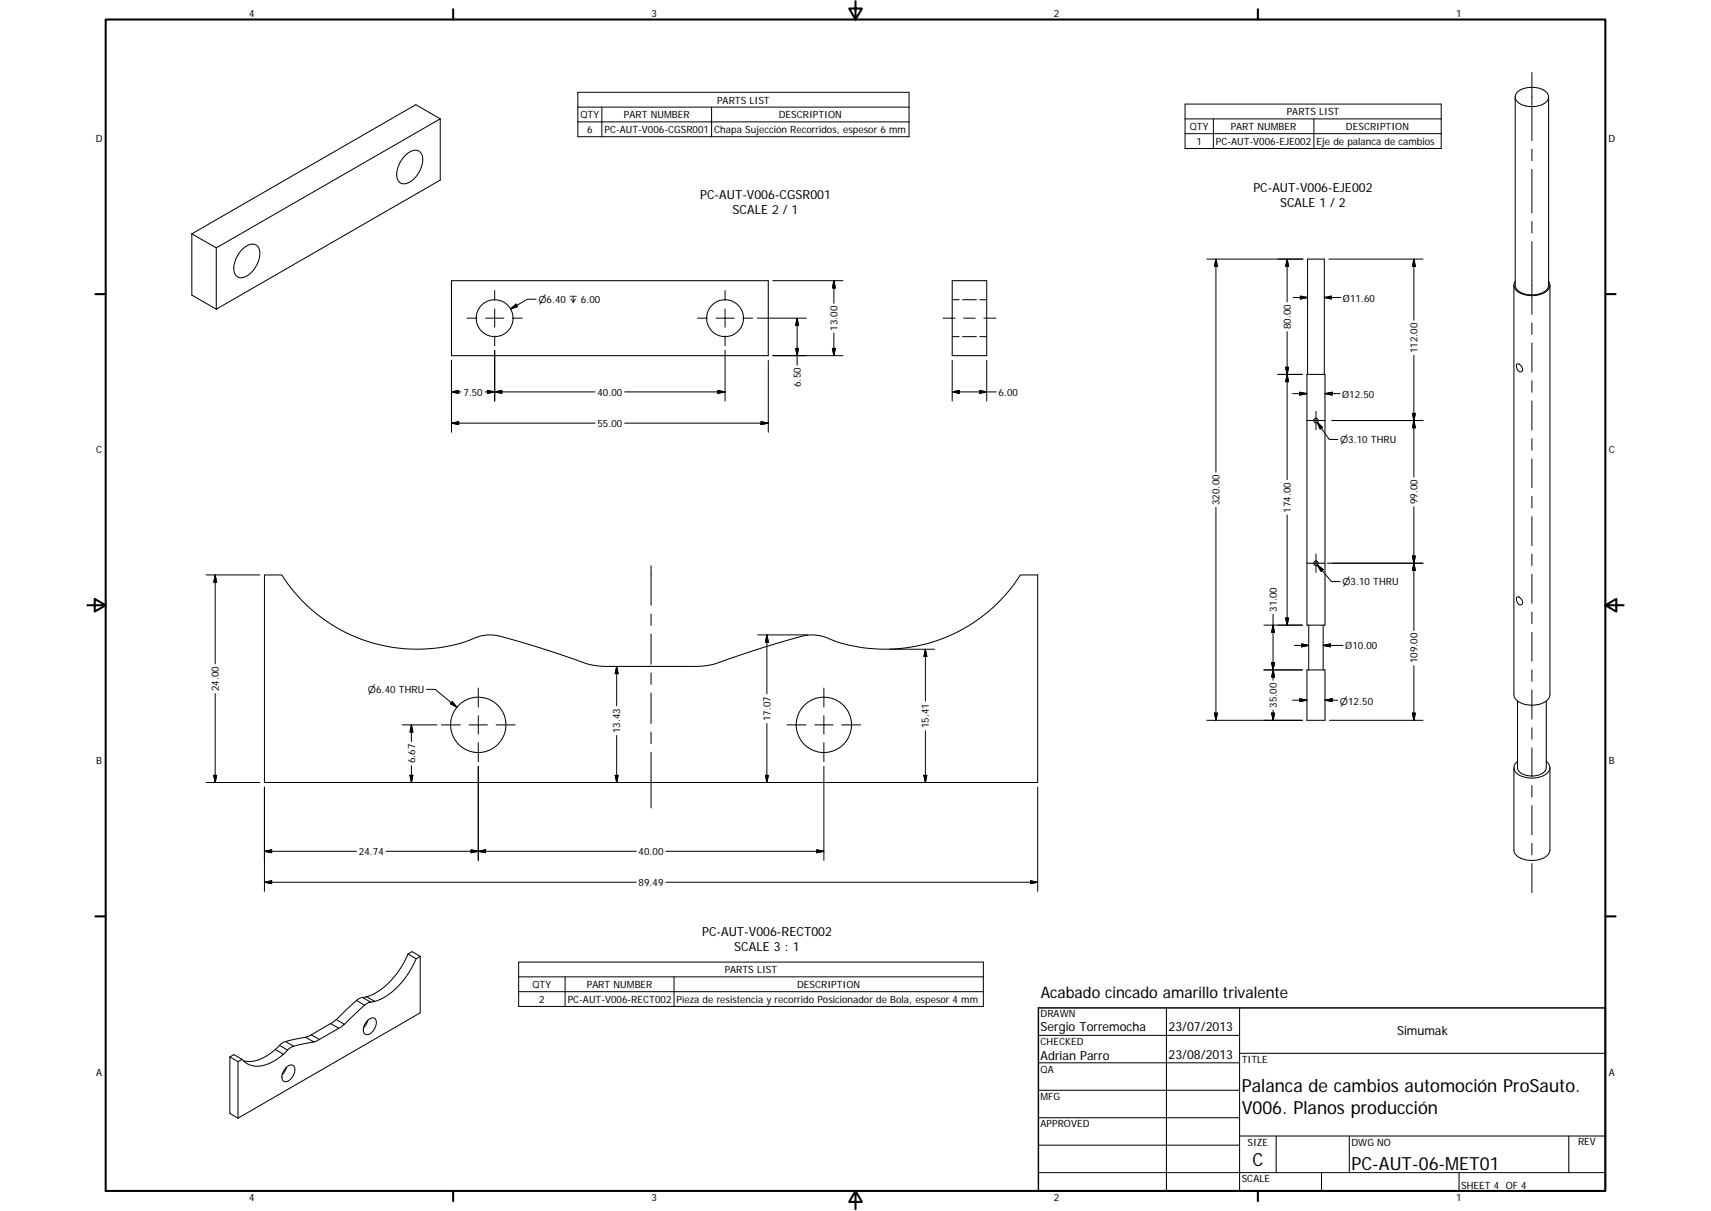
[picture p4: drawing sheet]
<svg xmlns="http://www.w3.org/2000/svg" width="594mm" height="420mm" viewBox="0 0 594 420" stroke-linecap="round" stroke-linejoin="round" font-family="sans-serif">
<g fill="none" stroke="#000" stroke-width=".36">
<path d="M526.1 33.6v65.4a4.6 4.6 0 0 0 4.9 3.3 6 6 0 0 0 6.7-3v-65.7M526.9 31.9a8.2 8.2 0 0 1 10.4 .5 2.52 2.52 0 0 1-1.5 3.7 8.2 8.2 0 0 1-9.3-1.2 2.16 2.16 0 0 1 .4-3zM140.9 53.8a3.7 3.7 0 0 1 5-1 6.3 6.3 0 0 1-.6 7.2 5.9 5.9 0 0 1-5.9 3.6 3.9 3.9 0 0 1-1.3-5.2 10 10 0 0 1 2.8-4.6zM152.9 41.2l-8.5-4.9-77.8 44.8M152.9 41.2v21.3l-77.8 44.8M152.9 41.2l-77.8 44.8M66.6 81.1v21.3l8.5 4.9M66.6 81.1l8.5 4.9M75.1 86v21.3M83.9 86.8a4.4 4.4 0 0 1 5.2-1.7 5.4 5.4 0 0 1 .3 6.4 7 7 0 0 1-6.3 4.8 3.5 3.5 0 0 1-1.7-4.8 10.7 10.7 0 0 1 2.5-4.7zM156.8 97.4h110v26h-110zM330.6 97.4h12v26h-12z"/>
<path d="M525.6 99v142a4.9 4.9 0 0 0 5.1 3.6 7.1 7.1 0 0 0 7.3-2.9l.2-142.7M526.1 97.6a2.95 2.95 0 0 0 2.3 4.4 8.6 8.6 0 0 0 9.2-1.6 2.16 2.16 0 0 0 .1-2.8M330.6 116.8h2.4M330.6 104h2.4M334.2 116.8h4.8M334.2 104h4.8M340.2 116.8h2.4M340.2 104h2.4M453.8 129.9h6.3v87h-6.3zM454 129.9v-40h5.8v40M526.7 126.3a1.74 1.74 0 0 1 1.6 2.6 1.78 1.78 0 0 1-1.6-2.6zM91.8 199.5h6a55.5 55.5 0 0 0 68.8 21.2 13.5 13.5 0 0 1 7.1 .1 412.8 412.8 0 0 1 31 9.7l5.9 .7h30.9l3.6-.2a26.2 26.2 0 0 0 7.7-2.3 286.6 286.6 0 0 1 27.3-8.3 15.7 15.7 0 0 1 9.5 1.9 55.6 55.6 0 0 0 64.7-22.8h6v72h-268.5z"/>
<path d="M454.4 216.9v15.5M459.4 216.9v15.5M526.8 207.1a1.79 1.79 0 0 1 1.5 2.7 1.79 1.79 0 0 1-1.5-2.7zM453.8 232.4h6.3v17.5h-6.3zM526.9 243.2v23.2a4.3 4.3 0 0 0 4.7 2.8 4.9 4.9 0 0 0 5.2-2.5l.1-23.5M525.6 266.4v28.5a4.4 4.4 0 0 0 4.5 3.5 7.7 7.7 0 0 0 7.8-2.4l.3-1.1v-28.5M526.9 264.2a2.65 2.65 0 0 0-1.2 2.7 2.65 2.65 0 0 0 2 2.1 8.7 8.7 0 0 0 10.1-1.5 2.42 2.42 0 0 0-.9-3.3M141.7 331l2.8 1.6a26.6 26.6 0 0 1-13.6 14.6l-.8 .2M141.7 331l1.4-.8 2.8 1.6M141.7 331a25.4 25.4 0 0 1-14.4 14.8M145.9 331.8l-1.4 .8M145.9 331.8v19.6l-63.3 36.6"/>
<path d="M106.1 359.9l-7 1.5-2.1 1.3M106.1 359.9l2.9 1.6-7.1 1.5-2 1.3M108.1 359l2.8 1.6M108.1 359l-2 .9M114.8 355.1l2.8 1.7-6.7 3.8M114.8 355.1l-6.7 3.9M116.8 353.7l2.8 1.7-2 1.4M116.8 353.7l-2 1.4M125.9 346.1l-1.1 .3-1 .7-7 6.6M125.9 346.1l2.8 1.6-2.1 1.1-7 6.6M127.3 345.8l-1.4 .3M127.3 345.8l2.8 1.6-1.4 .3"/>
<path d="M127.7 354l-.5 1.4-1 1.2M127.9 353.8a1.59 1.59 0 0 1 2.2-.5 1.59 1.59 0 0 1 .5 2.2 4 4 0 0 1-3.5 3.4 2.34 2.34 0 0 1-.4-3.5zM360.5 359.2h69.9M405 349.7v63.5M430.4 349.7v63.5M79.8 366.7l1.4-.8 2.8 1.6-1.4 .8M79.8 366.7l2.8 1.6v19.7M79.8 366.7v19.6l2.8 1.7M95.6 364.1a12.7 12.7 0 0 1-11.1 4M95.6 364.1l2.8 1.7a12.6 12.6 0 0 1-11.3 3.8l-1.7-.8-1.4-1.3M97 362.7l2.9 1.6-1.5 1.5M97 362.7l-1.4 1.4"/>
<path d="M99.4 370.4a1.62 1.62 0 0 1 1.5-1 1.62 1.62 0 0 1 1.4 1 4.2 4.2 0 0 1-3.5 4.9 2.32 2.32 0 0 1-.4-3.5zM99.5 370.3l-.6 1.4-.9 1.2M110.9 360.6l-1.9 .9M360.5 368.7h69.9M360.5 378.3h69.9M430.4 365.4h127M360.5 387.8h69.9M360.5 397.3h69.9M430.4 394.1h127M443.1 394.1v12.7M468.5 394.1v12.7M544.7 394.1v12.7"/>
<path d="M360.5 406.8h196.9M458.8 406.8v6.4M506.6 406.8v6.4"/>
<circle cx="171.7" cy="110.4" r="6.4"/>
<circle cx="251.7" cy="110.4" r="6.4"/>
<circle cx="456.9" cy="145.9" r=".78"/>
<circle cx="456.9" cy="195.4" r=".78"/>
<circle cx="166.1" cy="251.5" r="9.6"/>
<circle cx="286.1" cy="251.5" r="9.6"/>
</g>
<g fill="none" stroke="#000" stroke-width=".35">
<path d="M200.6 32h115v15.4h-115zM200.6 37.2h115M209 37.2v10.2M247.1 37.2v10.2M411.5 36.1h88.9v15.4h-88.9zM531.9 25.2v23.6M200.6 42.3h115M411.5 41.3h88.9M411.5 46.4h88.9M421.3 41.3v10.2M456.2 41.3v10.2M531.9 51.8v4"/>
<path d="M531.9 58.8v15.1M531.9 76.9v4M268.3 97.4h24.4M289.5 97.4v7.9M289.5 97.4l.5 2.5h-1zM419 89.9h33.4M422.2 89.9v73.9M422.2 89.9l.5 2.5h-1zM446.9 89.9l.5 2.5h-1zM446.9 89.9v14.9M461.4 89.9h32.7M490.9 89.9l.5 2.5h-1z"/>
<path d="M490.9 89.9v21.2M531.9 83.8v25.3M162.2 110.4h3.4M168.6 110.4h6.3M171.8 100.8v3.4M171.8 107.2v6.4M171.8 116.6v3.4M177.3 107.2l1.9-1.7 .5 .9zM177.9 110.4h3.4M186.1 103.8h-3l-5.8 3.4M242.2 110.4h3.4M248.6 110.4h6.3"/>
<path d="M251.7 100.8v3.4M251.7 107.2v6.4M251.7 116.6v3.4M257.9 110.4h3.4M262.9 110.4h17M276.8 110.4v16.3M276.8 110.4l.4 2.5h-.9zM289.5 115.5v7.9M327.4 110.4h4.2M334.6 110.4h4M341.6 110.4h4.2M446.9 115v51.5"/>
<path d="M449 103.2h5M451.5 102.7l2.5 .5-2.5 .5zM459.8 103.2h5.7M459.8 103.2l2.5-.5v1zM531.9 112v4M531.9 119v10.1M156.8 136l2.5-.5v1zM156.8 136h3.3M156.8 125v25M168.4 136h38.2M169.2 135.5l2.6 .5-2.6 .5zM171.8 136l2.4-.5v1z"/>
<path d="M171.8 121.6v17.5M216.9 136h34.8M249.3 135.5l2.4 .5-2.4 .5zM251.7 121.6v17.5M266.8 125v25M276.3 120.9h.9l-.4 2.5zM289 120.9h1l-.5 2.5zM292.7 123.4h-24.4M330.6 125v14.1M330.6 136l2.5-.5v1zM330.6 136h15.3M340.1 135.5l2.5 .5-2.5 .5z"/>
<path d="M342.6 125v14.1M443.7 129.9h8.5M446.4 127.4h1l-.5 2.5zM446.9 129.9l.5 2.5h-1zM448.8 136.6h5M451.3 136.1l2.5 .5-2.5 .5zM460.1 136.6l2.4-.5v1zM460.1 136.6h5.2M490.9 123.3v42.2M531.9 132.1v4M531.9 139.1v10.1M156.8 146.8l2.5-.5v1z"/>
<path d="M156.8 146.8h49.8M216.9 146.8h49.9M264.2 146.3l2.6 .5-2.6 .5zM453.7 145.9h6.4M456.9 142.7v6.4M457.3 146.5l4.2 6h3M457.3 146.5l1.9 1.8-.8 .6zM462.5 145.9h31.6M490.4 143.4h1l-.5 2.5zM490.9 145.9l.5 2.5h-1zM531.9 152.2v4M531.9 159.2v10"/>
<path d="M422.2 176v73.9M446.9 178.6v38.3M490.9 175.8v43M531.9 172.3v3.9M531.9 179.2v10.1M71.5 199.5h18.7M74.7 199.5l.5 2.5h-1zM74.7 199.5v30.8M226.1 196.3v13.7M453.7 195.4h6.4M456.9 192.2v6.4M457.4 196l2 1.6-.7 .6z"/>
<path d="M457.4 196l4.9 5.8h3M460.9 195.4h33.2M490.4 192.9h1l-.5 2.5zM490.9 195.4l.5 2.5h-1zM531.9 192.3v4M531.9 199.3v10.1M226.1 213v4M226.1 220v10.5M438.8 216.9h13.4M442 216.9l.5 2.5h-1zM442 213.1v22.9M446.4 214.4h1l-.5 2.5z"/>
<path d="M531.9 212.4v3.9M531.9 219.4v10M148.1 239.2h3l7.6 6.2M166.1 238.7v6.6M214.1 231.2v13.7M214.1 231.2l.5 2.5h-1zM226.1 233.5v4M263.1 220.3h17.3M266.3 220.3v20.4M266.3 220.3l.5 2.5h-1zM286.1 238.7v6.6M308.9 225.3h15.6"/>
<path d="M321.3 225.3v17.9M321.3 225.3l.5 2.5h-1zM438.8 232.4h13.4M441.5 229.9h1l-.5 2.5zM442 232.4l.5 2.5h-1zM449.4 223.9h5M451.9 223.4l2.5 .5-2.5 .5zM459.4 223.9l2.5-.5v1zM459.4 223.9h6.9M490.9 230.9v19M531.9 232.4v4M531.9 239.4v10.1"/>
<path d="M74.7 240.6v30.9M139.7 251.5h12M142.8 251.5v5.8M142.8 251.5l.6 2.5h-1zM153.3 251.5h6.6M157 243.4l1.7 2-2.3-1.2zM162.9 251.5h6.3M166.1 248.3v6.4M166.1 257.7v6.6M172.2 251.5h6.7M214.1 255.2v16.3M226.1 240.5v10.5"/>
<path d="M226.1 254v4M266.3 251v20.5M273.3 251.5h6.6M282.9 251.5h6.3M286.1 248.3v6.4M286.1 257.7v6.6M292.2 251.5h6.6M321.3 253.5v18M419 249.9h33.2M421.7 247.4h1l-.5 2.5zM441.5 247.4h1l-.5 2.5zM442 246.3v3.6"/>
<path d="M448.8 242.9h5M451.3 242.4l2.5 .5-2.5 .5zM460.1 242.9l2.4-.5v1zM460.1 242.9h4.4M461.6 249.9h32.5M490.4 247.4h1l-.5 2.5zM531.9 252.5v4M531.9 259.5v10.1M71.5 271.5h18.7M74.2 269h1l-.5 2.5zM91.8 273.1v36.2M142.4 269h1l-.6 2.5z"/>
<path d="M142.8 265.7v5.8M166.1 265.9v32.6M213.6 269h1l-.5 2.5zM226.1 261v19.3M265.8 269h1l-.5 2.5zM286.1 265.9v32.6M320.8 269h1l-.5 2.5zM360.3 273.1v36.2M531.9 272.6v3.9M531.9 279.5v10.1M91.8 295.4l2.5-.5v.9zM91.8 295.4h32"/>
<path d="M134.1 295.4h86.8M163.5 294.9l2.6 .5-2.6 .4zM166.1 295.4l2.5-.5v.9zM231.2 295.4h54.9M283.6 294.9l2.5 .5-2.5 .4zM531.9 292.6v4M531.9 299.6v10.1M91.8 306.1l2.5-.5v1zM91.8 306.1h129.1M231.2 306.1h129.1M357.8 305.6l2.5 .5-2.5 .5zM180.1 333.8h161.3v15.4h-161.3z"/>
<path d="M180.1 338.9h161.3M196.2 338.9v10.3M234 338.9v10.3M123.8 347.1l2.8 1.7M180.1 344.1h161.3M99.1 361.4l2.8 1.6"/>
</g>
<g fill="none" stroke="#000" stroke-width=".71">
<path d="M36.7 6.8h520.7v406.4h-520.7zM157.3 3.2v3.6M297 .4v6.4l-2.2-3.8h4.5l-2.3 3.8M436.7 3.2v3.6M33.1 102h3.6M557.4 102h3.6M30.3 210h6.4l-3.8-2.2v4.4l3.8-2.2M557.4 210l3.8 2.2v-4.4l-3.8 2.2h6.3M33.1 317.9h3.6M557.4 317.9h3.6M157.3 413.2v3.6M297 413.2l2.3 3.8h-4.5l2.2-3.8v6.3"/>
<path d="M436.7 413.2v3.6"/>
</g>
<path d="M360.5 349.7h196.9v63.5h-196.9z" fill="none" stroke="#000" stroke-width=".51"/>
<g fill="#000" stroke="#000" stroke-width=".35">
<path d="M289.5 97.4l.5 2.5h-1zM422.2 89.9l.5 2.5h-1zM446.9 89.9l.5 2.5h-1zM490.9 89.9l.5 2.5h-1zM177.3 107.2l1.9-1.7 .5 .9zM276.8 110.4l.4 2.5h-.9zM451.5 102.7l2.5 .5-2.5 .5zM459.8 103.2l2.5-.5v1zM156.8 136l2.5-.5v1zM169.2 135.5l2.6 .5-2.6 .5zM171.8 136l2.4-.5v1zM249.3 135.5l2.4 .5-2.4 .5z"/>
<path d="M276.3 120.9h.9l-.4 2.5zM289 120.9h1l-.5 2.5zM330.6 136l2.5-.5v1zM340.1 135.5l2.5 .5-2.5 .5zM446.4 127.4h1l-.5 2.5zM446.9 129.9l.5 2.5h-1zM451.3 136.1l2.5 .5-2.5 .5zM460.1 136.6l2.4-.5v1zM156.8 146.8l2.5-.5v1zM264.2 146.3l2.6 .5-2.6 .5zM457.3 146.5l1.9 1.8-.8 .6zM490.4 143.4h1l-.5 2.5z"/>
<path d="M490.9 145.9l.5 2.5h-1zM457.4 196l2 1.6-.7 .6zM490.4 192.9h1l-.5 2.5zM490.9 195.4l.5 2.5h-1zM74.7 199.5l.5 2.5h-1zM442 216.9l.5 2.5h-1zM446.4 214.4h1l-.5 2.5zM214.1 231.2l.5 2.5h-1zM266.3 220.3l.5 2.5h-1zM321.3 225.3l.5 2.5h-1zM441.5 229.9h1l-.5 2.5zM442 232.4l.5 2.5h-1z"/>
<path d="M451.9 223.4l2.5 .5-2.5 .5zM459.4 223.9l2.5-.5v1zM142.8 251.5l.6 2.5h-1zM157 243.4l1.7 2-2.3-1.2zM421.7 247.4h1l-.5 2.5zM441.5 247.4h1l-.5 2.5zM451.3 242.4l2.5 .5-2.5 .5zM460.1 242.9l2.4-.5v1zM490.4 247.4h1l-.5 2.5zM74.2 269h1l-.5 2.5zM142.4 269h1l-.6 2.5zM213.6 269h1l-.5 2.5z"/>
<path d="M265.8 269h1l-.5 2.5zM320.8 269h1l-.5 2.5zM91.8 295.4l2.5-.5v.9zM163.5 294.9l2.6 .5-2.6 .4zM166.1 295.4l2.5-.5v.9zM283.6 294.9l2.5 .5-2.5 .4zM91.8 306.1l2.5-.5v1zM357.8 305.6l2.5 .5-2.5 .5z"/>
</g>
<g font-size="6.3">
<text x="431.1" y="379">Palanca de cambios automoción ProSauto.</text>
<text x="431.1" y="386.6">V006. Planos producción</text>
<text x="434.8" y="404.7">C</text>
<text x="469.2" y="406">PC-AUT-06-MET01</text>
</g>
<text font-size="5.5" x="361.4" y="346.1">Acabado cincado amarillo trivalente</text>
<g font-size="4.4">
<text x="243.1" y="69.1">PC-AUT-V006-CGSR001</text>
<text x="435.2" y="66.7">PC-AUT-V006-EJE002</text>
<text x="444.5" y="71.9">SCALE 1 / 2</text>
<text x="254.4" y="74.3">SCALE 2 / 1</text>
<text x="243.8" y="324.6">PC-AUT-V006-RECT002</text>
<text x="255" y="329.8">SCALE 3 : 1</text>
<text x="361.3" y="357.5">Sergio Torremocha</text>
<text x="405.8" y="357.8">23/07/2013</text>
<text x="485.1" y="359.2">Simumak</text>
<text x="361.3" y="367.9">Adrian Parro</text>
<text x="405.8" y="367.3">23/08/2013</text>
</g>
<g font-size="3.5">
<text x="86.6" y="5.8">4</text>
<text x="226.3" y="5.8">3</text>
<text x="365.9" y="5.8">2</text>
<text x="505.6" y="5.8">1</text>
<text x="249" y="35.9">PARTS LIST</text>
<text x="201.5" y="41">QTY</text>
<text x="216.6" y="41">PART NUMBER</text>
<text x="270.4" y="41">DESCRIPTION</text>
<text x="446.8" y="40">PARTS LIST</text>
<text x="203.9" y="46.2">6</text>
<text x="209.9" y="46.2">PC-AUT-V006-CGSR001</text>
<text x="248" y="46.3">Chapa Sujección Recorridos, espesor 6 mm</text>
<text x="413.1" y="45.1">QTY</text>
<text x="427.3" y="45.1">PART NUMBER</text>
<text x="467.3" y="45.1">DESCRIPTION</text>
<text x="33.2" y="49.4">D</text>
<text x="415.4" y="50.2">1</text>
<text x="422.1" y="50.3">PC-AUT-V006-EJE002</text>
<text x="457.1" y="50.3">Eje de palanca de cambios</text>
<text x="558.5" y="49.4">D</text>
<text x="466.3" y="104.6">Ø11.60</text>
<text x="290.8" y="114.7" transform="rotate(-90 290.8 114.7)">13.00</text>
<text x="448.2" y="114.3" transform="rotate(-90 448.2 114.3)">80.00</text>
<text x="492.2" y="122.5" transform="rotate(-90 492.2 122.5)">112.00</text>
<text x="160.9" y="137.2">7.50</text>
<text x="207.4" y="137.2">40.00</text>
<text x="278" y="134.3" transform="rotate(-90 278 134.3)">6.50</text>
<text x="346.7" y="137.2">6.00</text>
<text x="466" y="138">Ø12.50</text>
<text x="207.4" y="148.1">55.00</text>
<text x="33.4" y="157.3">C</text>
<text x="558.6" y="157.3">C</text>
<text x="423.4" y="175.2" transform="rotate(-90 423.4 175.2)">320.00</text>
<text x="448.2" y="177.9" transform="rotate(-90 448.2 177.9)">174.00</text>
<text x="492.2" y="175" transform="rotate(-90 492.2 175)">99.00</text>
<text x="443.3" y="212.3" transform="rotate(-90 443.3 212.3)">31.00</text>
<text x="467.1" y="225.3">Ø10.00</text>
<text x="492.2" y="230.1" transform="rotate(-90 492.2 230.1)">109.00</text>
<text x="76" y="239.8" transform="rotate(-90 76 239.8)">24.00</text>
<text x="443.3" y="245.5" transform="rotate(-90 443.3 245.5)">35.00</text>
<text x="267.6" y="250.2" transform="rotate(-90 267.6 250.2)">17.07</text>
<text x="215.4" y="254.4" transform="rotate(-90 215.4 254.4)">13.43</text>
<text x="322.5" y="252.7" transform="rotate(-90 322.5 252.7)">15.41</text>
<text x="33.4" y="265.2">B</text>
<text x="144.1" y="264.9" transform="rotate(-90 144.1 264.9)">6.67</text>
<text x="558.6" y="265.2">B</text>
<text x="124.6" y="296.6">24.74</text>
<text x="221.7" y="296.6">40.00</text>
<text x="221.7" y="307.4">89.49</text>
<text x="251.6" y="337.6">PARTS LIST</text>
<text x="184.9" y="342.8">QTY</text>
<text x="187.2" y="347.9">2</text>
<text x="197.1" y="347.9">PC-AUT-V006-RECT002</text>
<text x="203.7" y="342.8">PART NUMBER</text>
<text x="234.9" y="347.9">Pieza de resistencia y recorrido Posicionador de Bola, espesor 4 mm</text>
<text x="276.8" y="342.8">DESCRIPTION</text>
<text x="361.3" y="353">DRAWN</text>
<text x="361.3" y="362.5">CHECKED</text>
<text x="431.1" y="368.7">TITLE</text>
<text x="33.4" y="373.2">A</text>
<text x="361.3" y="372.1">QA</text>
<text x="558.6" y="373.2">A</text>
<text x="361.3" y="381.6">MFG</text>
<text x="361.3" y="391.2">APPROVED</text>
<text x="433.2" y="397.5">SIZE</text>
<text x="469.2" y="397.5">DWG NO</text>
<text x="547.9" y="397.4">REV</text>
<text x="431.1" y="410.2">SCALE</text>
<text x="507.3" y="412.4">SHEET 4 OF 4</text>
<text x="86.6" y="416.7">4</text>
<text x="226.3" y="416.7">3</text>
<text x="365.9" y="416.7">2</text>
<text x="505.6" y="416.7">1</text>
</g>
<g font-size="3.3">
<text x="186.9" y="105.1">⌀6.40 ↧ 6.00</text>
<text x="465.3" y="153.8">⌀3.10 THRU</text>
<text x="466.1" y="203.1">⌀3.10 THRU</text>
<text x="127.8" y="240.5">⌀6.40 THRU</text>
<text x="465.3" y="244.7">⌀12.50</text>
</g>
</svg>
